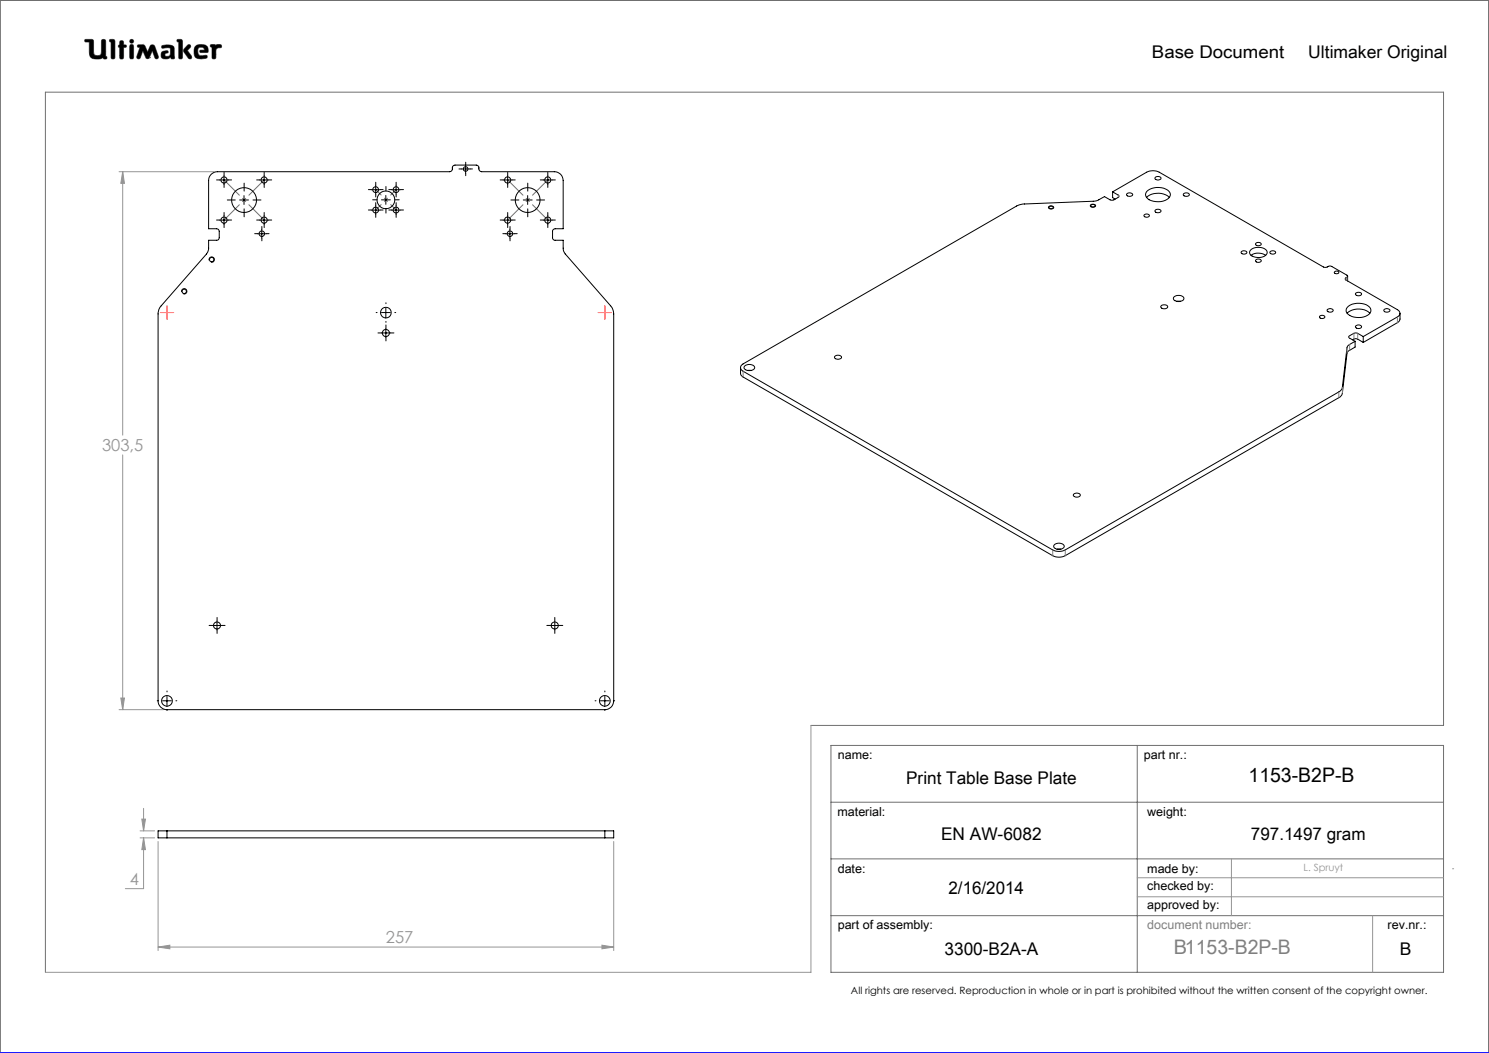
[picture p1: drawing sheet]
<svg xmlns="http://www.w3.org/2000/svg" width="420mm" height="297mm" viewBox="0 0 420 297" stroke-linecap="round" stroke-linejoin="round" font-family="sans-serif">
<g fill="none" stroke="#6f6f6f" stroke-width=".28">
<path d="M24 11.1h1.9l.4 .3 .2 3.9a1.51 1.51 0 0 0 2 0l.2-4a.77 .77 0 0 1 1 0l.1 4.6 .3 .1-.1 .6a.62 .62 0 0 1-.9-.4 3.2 3.2 0 0 1-3.6-.2l-.3-1.5v-2.7h-1.2l-.1-.3zM31 11.1l1.2 .1 .2 .4v4.5l-.3 .5-.7-.2-.1-4.6-.4-.1zM33.8 12.7l-.4 .3 .4 .4M33.8 12.7v-1.1l.7-.1 .3 .1 .1 1.1h.6l.2 .3-.2 .3-.6 .1v2.7l-.4 .5-.7-.1v-3.1M33.8 12.7h.1M33.8 13.4h.1M33.8 15.7h.1M36.7 11.3l.4-.2 .4 .2 .2 .3-.2 .4-.4 .2-.4-.2-.1-.4zM36.8 12.6h.7l.2 .5v3l-.2 .5h-.7l-.2-.5v-3zM38.9 12.7l1.8 .1 .9 1.9 .7-1.6a.73 .73 0 0 1 .7-.5 .73 .73 0 0 1 .7 .5l1 2.8-.3 .6-.4 .1-.3-.3-.7-2-1 2.1-.4 .2-.4-.2-.9-2.1-.7 2-.6 .3-.4-.2v-.5l.9-2.5-.7-.2zM42.1 16.3h.1M45.6 12.9a3.7 3.7 0 0 1 3.4 .3l.2 2.8a.57 .57 0 0 1-.5 .6 .57 .57 0 0 1-.6-.5l-.1 .1a1.87 1.87 0 0 1-2.4 .1 1.32 1.32 0 0 1 .4-1.8l1.3-.1 .1 .5-.6 .1a.5 .5 0 0 0-.1 .8l1.2-.1 .2-.6-.1-1.5-.6-.2-1.7 .2z"/>
<path d="M50 11.1l1.3 .1 .2 .4v4.5l-.3 .5-.8-.2v-4.6l-.4-.1zM52.9 12.8l.4-.2 .4 .1 .1 .4-1 1.1 1.2 1.6 .1 .5-.2 .3-.8-.2-1.3-1.8 .1-.8zM56.6 14.8l-.3-.2 .1-.4 1.3-.1-.2-.5a1.08 1.08 0 0 0-1.7 .5l.2 1.3 .8 .4M56.6 14.8h.1M56.6 14.8l2.1-.2a1.64 1.64 0 0 0-1.5-2 1.74 1.74 0 0 0-2.4 1.4 2.01 2.01 0 0 0 .9 2.5l1.1 .1 1.6-.3-.1-.7-1.5 .2M56.8 15.8h.1M59.4 12.6h1.2l.3 .3a1.21 1.21 0 0 1 1.5-.2v.7l-.9 .1-.6 .4-.1 2.5-.7 .2-.3-.5v-2.8l-.5-.2zM228.7 204.6h178.5v-178.6h-394.4v248.2M234.4 210.3h172.8v63.9h-172.8zM320.8 210.3v63.9M234.4 226.3h172.8M234.4 242.2h172.8"/>
<path d="M234.4 258.3h172.8"/>
</g>
<path d="M0 297v-297h420v297" fill="none" stroke="#6f6f6f" stroke-width=".5"/>
<g fill="none" stroke="#959595" stroke-width=".28">
<path d="M33.6 48.4h26.8M34.6 48.4l.5 3.3h-1zM34.6 48.4v74.3M34.6 128.3v71.9M34.1 196.9h1l-.5 3.3zM33.6 200.2h12.5M228.7 204.6v69.6h-215.9M39.5 234.3h4.1M39.5 236.3h4.1M40 231h1l-.5 3.3zM40.5 236.3v14.3h-5.2M40.5 228v6.3"/>
<path d="M40.5 236.3l.5 3.3h-1zM44.6 237.3v30.8M173.1 237.3v30.8M320.8 247.6h86.4M320.8 252.9h86.4M347.3 242.2v16.1M387.2 258.3v15.9M409.7 245h.3M44.6 267.1h128.5M44.6 267.1l3.3-.5v1zM169.8 266.6l3.3 .5-3.3 .5z"/>
</g>
<path d="M0 297h420" fill="none" stroke="#00f" stroke-width=".5"/>
<path d="M45.7 12.9l-.1 .5 .2 .2 1.6-.2 .6 .2v1.9l-.4 .4h-.6a.53 .53 0 0 1-.4-.7 .53 .53 0 0 1 .7-.3l.1-.5-.4-.1a1.19 1.19 0 0 0-1.6 .9 1.19 1.19 0 0 0 1.2 1.4l1.1-.2a.28 .28 0 0 1 .4-.3 .28 .28 0 0 1 .2 .4l.1 .1a.59 .59 0 0 0 .8-.1 .59 .59 0 0 0-.1-.8v-2a1.27 1.27 0 0 0-1.6-1zM50 11.1v.6l.4 .1v4.6l.3 .2h.5l.3-.3v-4.8l-.4-.4zM53 12.7l-1.2 1.3v.5l1.4 2 .6 .1 .2-.2v-.6l-1.2-1.6 1-.9v-.4l-.4-.3zM55.2 12.9a2.53 2.53 0 0 0 .3 3.5l1.3 .2 1.4-.2 .3-.2-.3-.6-1.5 .2-.7-.4-.2-1.4 .3-.6h1.1l.5 .7-1.2 .1-.1 .5 1.7 .1a.51 .51 0 0 0 .6-.1 .51 .51 0 0 0 0-.6 1.62 1.62 0 0 0-2-1.5zM59.4 12.6l-.1 .6 .5 .1v3l.2 .3h.6l.3-.4v-2.3l.6-.4 .9-.1 .1-.5-.3-.3h-1l-.3 .3-.4-.3zM36.7 12.7l-.1 3.7 .2 .2h.7l.2-.3v-3.4l-.2-.3zM36.6 11.6a.56 .56 0 0 0 1.1 0 .56 .56 0 0 0-1.1 0zM33.8 11.6v1.1l-.4 .2v.4l.4 .1v2.9l.2 .3h.5l.4-.4v-2.8l.7-.1 .1-.4-.3-.2h-.5l-.2-1.2zM31 11.1l-.1 .6 .4 .1v4.5l.3 .3h.5l.3-.5v-4.7l-.4-.3zM38.8 12.7v.5l.7 .2-.9 2.5 .1 .6 .5 .1 .3-.2 .8-2.1 .9 2.1 .3 .2 .6-.2 .9-2.1 .7 2.1 .6 .2 .4-.2v-.5l-1.3-3.2h-.7l-.3 .2-.8 1.8-.9-1.9zM24 11.2v.6h1.2v2.7a1.8 1.8 0 0 0 2.4 2.1l.9-.1 .6-.3 .3 .4 .8-.2-.1-.4-.3-.1-.1-4.6-.3-.2-.7 .2-.2 3.9-.3 .4-.9 .1-.6-.1-.3-.5-.1-3.8-.4-.2z" fill-rule="evenodd" fill="#000"/>
<g fill="none" stroke="#000" stroke-width=".28">
<path d="M61.9 50.8h2.6M63.2 49.5v2.5M67.6 56.4h2.5M68.8 55.2v2.5M73.2 50.8h2.5M74.5 49.5v2.5M104.7 53.5h2.5M104.7 59.3h2.5M106 52.2v2.5M106 58v2.5M107.6 56.4h2.5M108.8 55.1v2.5"/>
<path d="M110.5 53.5h2.5M110.5 59.3h2.5M111.7 52.2v2.5M111.7 58v2.5M130.1 47.7h2.5M131.3 46.4v2.5M141.9 50.8h2.5M143.2 49.5v2.5M147.6 56.4h2.5M148.8 55.2v2.5M153.2 50.8h2.6M154.5 49.5v2.5"/>
<path d="M295.8 58.3a.81 .81 0 0 1 .8-.2 .81 .81 0 0 1 .6 .6 .81 .81 0 0 1-.8 .2 .81 .81 0 0 1-.6-.6zM307.6 57.9a.81 .81 0 0 1 .8-.3 .81 .81 0 0 1 .6 .6 .78 .78 0 0 1-.8 .3 .78 .78 0 0 1-.6-.6zM59 73.4a.75 .75 0 0 1 .6-.9 .75 .75 0 0 1 .9 .8 .75 .75 0 0 1-1 .6M61.9 62.1h2.6M63.2 60.8v2.5M72.6 65.9h2.5M73.2 62.1h2.5M73.8 64.7v2.5M74.5 60.8v2.5M141.9 62.1h2.5M142.6 65.9h2.5M143.2 60.8v2.5"/>
<path d="M143.8 64.7v2.5M153.2 62.1h2.6M154.5 60.8v2.5M51.2 82.4a.76 .76 0 0 1 .7-1 .76 .76 0 0 1 .8 .8 .76 .76 0 0 1-.9 .7M107.6 88.2h2.5M107.6 93.9h2.5M108.8 86.9v2.5M108.8 92.7v2.5M60 176.4h2.5M61.2 175.2v2.5M155.2 176.4h2.5M156.5 175.2v2.5"/>
<path d="M45.9 197.7h2.4M47.1 196.4v2.5M169.3 197.7h2.5M170.6 196.4v2.5"/>
</g>
<path d="M74.5 50.7l-11.3 11.4M143.2 50.7l11.3 11.4M154.5 50.7l-11.3 11.4M74.5 62.1l-11.3-11.4" fill="none" stroke="#6f6f6f" stroke-width=".28" stroke-dasharray="15.2 1.3 1.3 1.3" stroke-dashoffset="9.1"/>
<path d="M106 53.5l5.7 5.7M111.7 53.5l-5.7 5.7" fill="none" stroke="#6f6f6f" stroke-width=".28" stroke-dasharray="15.2 1.3 1.3 1.3" stroke-dashoffset="13.1"/>
<g fill="none" stroke="#000" stroke-width=".28" stroke-dasharray="15.2 1.3 1.3 1.3">
<path d="M62 50.7h-.9M63.2 49.5v-.9M63.2 52v.9M64.5 50.7h.8M66.4 56.4h-2.3M68.9 53.9v-2.2M68.9 58.9v2.3M71.4 56.4h2.2M73.3 50.7h-.9M74.5 49.5v-.9M74.5 52v.9M75.8 50.7h.8"/>
<path d="M104.7 53.5h-.8M104.7 59.2h-.8M106 52.2v-.8M106 54.7v.9M106 58v-.8M106.4 56.4h-1.3M107.2 53.5h.9M107.2 59.2h.9M108.9 53.9v-1.3M108.9 58.9v1.2M110.5 53.5h-.8M110.5 59.2h-.8"/>
<path d="M111.4 56.4h1.2M111.7 52.2v-.8M111.7 54.7v.9M111.7 58v-.8M113 53.5h.8M113 59.2h.8M130.1 47.7h-.6M131.4 46.4v-.6M131.4 48.9v.7M132.6 47.7h.7M142 50.7h-.9M143.2 49.5v-.9"/>
<path d="M143.2 52v.9M144.5 50.7h.8M146.4 56.4h-2.3M148.9 53.9v-2.2M148.9 58.9v2.3M151.4 56.4h2.2M153.3 50.7h-.9M154.5 49.5v-.9M154.5 52v.9M155.8 50.7h.8M62 62.1h-.9M63.2 60.8v-.9"/>
<path d="M63.2 63.3v.9M64.5 62.1h.8M72.6 65.9h-.8M73.3 62.1h-.9M73.9 64.7v-.8M73.9 67.2v.7M74.5 60.8v-.9M74.5 63.3v.9M75.1 65.9h.8M75.8 62.1h.8M106 60.5v.8M111.7 60.5v.8"/>
<path d="M142 62.1h-.9M142.6 65.9h-.8M143.2 60.8v-.9M143.2 63.3v.9M143.9 64.7v-.8M143.9 67.2v.7M144.5 62.1h.8M145.1 65.9h.8M153.3 62.1h-.9M154.5 60.8v-.9M154.5 63.3v.9M155.8 62.1h.8"/>
<path d="M106.4 88.2h-.3M107.6 93.9h-1M108.9 85.7v-.3M108.9 90.7v.2M108.9 92.7v-1M108.9 95.2v1M110.1 93.9h1M111.4 88.2h.2M60 176.4h-1M61.2 175.2v-1M61.2 177.7v1M62.5 176.4h1"/>
<path d="M155.2 176.4h-1M156.5 175.2v-1M156.5 177.7v1M157.7 176.4h1M44.6 197.7h-.3M47.1 195.2v-.3M49.6 197.7h.3M168.1 197.7h-.3M170.6 195.2v-.3M173.1 197.7h.3M47.1 200.2v.2M170.6 200.2v.2"/>
</g>
<path d="M45.9 88.2h-.7M47.1 86.9v-.6M47.1 89.4v.7M48.4 88.2h.6M169.4 88.2h-.7M170.6 86.9v-.6M170.6 89.4v.7M171.9 88.2h.6" fill="none" stroke="#f00" stroke-width=".28" stroke-dasharray="15.2 1.3 1.3 1.3"/>
<path d="M45.9 88.2h2.4M47.1 86.9v2.5M169.3 88.2h2.5M170.6 86.9v2.5" fill="none" stroke="#f00" stroke-width=".28"/>
<g fill="#959595">
<path d="M40 231h1l-.5 3.3zM40.5 236.3l.5 3.3h-1zM44.6 267.1l3.3-.5v1zM169.8 266.6l3.3 .5-3.3 .5z"/>
<path d="M34.6 48.4l.5 3.3h-1zM34.1 196.9h1l-.5 3.3z"/>
</g>
<g fill="none" stroke="#000" stroke-width=".28">
<path d="M59.6 49.1l.8-.5 .9-.2h65.6a1.05 1.05 0 0 0 .7-1.4l.7-.4h6a.94 .94 0 0 1 .8 1.2l.3 .5 .5 .1h20.5a2.47 2.47 0 0 1 2.5 2.5v13.6h-2.3a.72 .72 0 0 0-.7 .8v1.7a.72 .72 0 0 0 .7 .8h2.3v2.4l.4 1.3 12.9 14.8a3.7 3.7 0 0 1 .9 2.2v109.2a2.47 2.47 0 0 1-2.5 2.5h-123.5a2.47 2.47 0 0 1-2.5-2.5v-109.2a3.2 3.2 0 0 1 .9-2.2l12.7-14.7 .6-1.2v-2.6h2.3a.72 .72 0 0 0 .7-.8v-1.7a.72 .72 0 0 0-.7-.8h-2.3v-13.6a2.33 2.33 0 0 1 .8-1.8zM295.9 58.4a.61 .61 0 0 1 .7-.3 .61 .61 0 0 1 .4 .6 .63 .63 0 0 1-.6 .2 .63 .63 0 0 1-.5-.5zM307.7 57.9a.63 .63 0 0 1 .7-.3 .63 .63 0 0 1 .5 .6 .66 .66 0 0 1-.7 .2 .66 .66 0 0 1-.5-.5zM313.8 54.1l1.6 .9a.34 .34 0 0 1 .2 .3 .34 .34 0 0 1-.2 .4l-1.6 .8-.7-.1-1.6-.9-1.7 .9-1.2 .4-19.9 .7-1.7 .5-77.4 44.7a1.09 1.09 0 0 0-.7 1 1.09 1.09 0 0 0 .7 1l87.3 50.4a3.9 3.9 0 0 0 3.6 0l77.5-44.8 .6-1 1.4-11.5 .5-.5 1.7-1M313.8 54.1l9.6-5.5a4 4 0 0 1 3.6 0l46.3 26.7 .7 .1 1-.4 .5 .1 4.4 2.5a.32 .32 0 0 1 .2 .3 .32 .32 0 0 1-.2 .3l-.2 .1a.34 .34 0 0 0-.3 .4 .34 .34 0 0 0 .3 .3l14.5 8.3a1.08 1.08 0 0 1 .7 1.1 1.08 1.08 0 0 1-.7 1l-9.7 5.5M313.8 54.1v1.6l.7 .5M317.8 54.7a.9 .9 0 0 1 1-.3 .9 .9 0 0 1 .6 .7l-1.1 .2-.5-.2zM323.4 54a4.8 4.8 0 0 1 6.6 .3 1.69 1.69 0 0 1-1.3 2.2 5 5 0 0 1-5.3-.9 1.26 1.26 0 0 1 0-1.6zM323.4 55.7a4.9 4.9 0 0 1 6.4 0M325.8 59.3a.91 .91 0 0 1 1-.3 .91 .91 0 0 1 .6 .7 .9 .9 0 0 1-.9 .4 .9 .9 0 0 1-.7-.8zM325.8 50.1a.9 .9 0 0 1 1-.4 .9 .9 0 0 1 .6 .8l-.8 .3-.3-.1-.5-.2zM333.8 54.7a.89 .89 0 0 1 .9-.4 .89 .89 0 0 1 .7 .8l-.4 .2h-.7l-.5-.2z"/>
<path d="M322.7 60.6a.8 .8 0 0 1 .9-.3 .8 .8 0 0 1 .6 .7 .8 .8 0 0 1-.9 .3 .8 .8 0 0 1-.6-.7zM350.1 71a.85 .85 0 0 1 .9-.3 .85 .85 0 0 1 .6 .7 .84 .84 0 0 1-.8 .3 .84 .84 0 0 1-.7-.7zM352.9 72a3.5 3.5 0 0 1 4.1 0M353 70.3a3.5 3.5 0 0 1 4.3 .5 1.39 1.39 0 0 1-1.3 1.7 2.84 2.84 0 0 1-3.5-1.2zM354.2 68.7a.83 .83 0 0 1 .9-.4 .83 .83 0 0 1 .6 .7 .84 .84 0 0 1-.9 .4 .84 .84 0 0 1-.6-.7zM354.2 73.4a.83 .83 0 0 1 .9-.4 .83 .83 0 0 1 .6 .7 .84 .84 0 0 1-.9 .4 .84 .84 0 0 1-.6-.7zM358.2 71a.84 .84 0 0 1 .9-.3 .84 .84 0 0 1 .7 .7 .85 .85 0 0 1-.9 .3 .85 .85 0 0 1-.7-.7zM376.4 76.7a.66 .66 0 0 1 .7-.3 .66 .66 0 0 1 .5 .6 .66 .66 0 0 1-.7 .2 .66 .66 0 0 1-.5-.5zM380.1 77.9v1.3M327.7 86.1l.7-.1a.69 .69 0 0 1 .9 .7l-.5 .4h-.8l-.6-.6zM331.1 83.8a1.97 1.97 0 0 1 2.8 .2 1.4 1.4 0 0 1-2.1 .9 .76 .76 0 0 1-.7-1.1zM331.9 85h1.1"/>
<path d="M372.2 89.2a.8 .8 0 0 1 .9-.3 .8 .8 0 0 1 .6 .7 .8 .8 0 0 1-.9 .3 .8 .8 0 0 1-.6-.7zM374.4 87.3l.8-.3 .8 .3a.82 .82 0 0 1-.8 .7 .82 .82 0 0 1-.8-.7zM380 88.4a4.8 4.8 0 0 1 6.4 0M380 86.7a4.8 4.8 0 0 1 6.6 .3 1.91 1.91 0 0 1-1.9 2.4 4.4 4.4 0 0 1-5-1.5l.1-.8zM381.5 95.8l1.1-.3 1.9 1.1M382.2 96.3v1.6l-1.7 1-.5 .7-1.4 11.3-.6 1-77.5 44.8a3.9 3.9 0 0 1-3.6 0l-87.3-50.4-.7-.7v-1.9M382.4 82.7l.8-.3 .8 .3a.82 .82 0 0 1-.8 .7 .82 .82 0 0 1-.8-.7zM382.4 92a.89 .89 0 0 1 .9-.4 .89 .89 0 0 1 .7 .8 .9 .9 0 0 1-.9 .3 .9 .9 0 0 1-.7-.7zM384.5 94.9l-1.9-1-.7 .1-1.3 .7a.34 .34 0 0 0-.2 .3 .34 .34 0 0 0 .2 .4l1.6 .9M384.5 94.9v1.7M390.4 87.3l.8-.3 .8 .3a.82 .82 0 0 1-.8 .7 .82 .82 0 0 1-.8-.7zM394.9 88.4v1.6l-.4 .8-10 5.8"/>
<path d="M210 103.3a1.94 1.94 0 0 1 2.9 .2 1.69 1.69 0 0 1-2.9 .6l-.1-.3zM210.8 104.5h1.1M235.4 100.5l.6-.3h.7l.7 .5a1.14 1.14 0 0 1-2 0zM302.8 139.4l.9-.3a.73 .73 0 0 1 1 .8l-.6 .3h-.7l-.6-.3zM297.4 153.7a1.9 1.9 0 0 1 2.8 .2 1.67 1.67 0 0 1-2.8 .6l-.2-.3zM298.2 154.9h1M47.1 234.3h-2.5v2h2.5M47.1 236.3h123.5M47.1 234.3v2M47.1 234.3h123.5M170.6 234.3h2.5v2h-2.5M170.6 234.3v2"/>
<circle cx="63.2" cy="50.8" r=".87"/>
<circle cx="68.9" cy="56.4" r="3.5"/>
<circle cx="74.5" cy="50.8" r=".88"/>
<circle cx="106" cy="53.5" r=".82"/>
<circle cx="106" cy="59.3" r=".82"/>
<circle cx="108.9" cy="56.4" r="2.5"/>
<circle cx="111.7" cy="53.5" r=".82"/>
<circle cx="111.7" cy="59.3" r=".82"/>
<circle cx="131.3" cy="47.7" r=".66"/>
<circle cx="143.2" cy="50.8" r=".87"/>
<circle cx="148.8" cy="56.4" r="3.5"/>
<circle cx="154.5" cy="50.8" r=".87"/>
<circle cx="59.7" cy="73.2" r=".62"/>
<circle cx="63.2" cy="62.1" r=".88"/>
<circle cx="73.9" cy="65.9" r=".78"/>
<circle cx="74.5" cy="62.1" r=".89"/>
<circle cx="143.2" cy="62.1" r=".88"/>
<circle cx="143.8" cy="65.9" r=".78"/>
<circle cx="154.5" cy="62.1" r=".88"/>
<circle cx="51.9" cy="82.2" r=".62"/>
<circle cx="108.8" cy="93.9" r="1.01"/>
<circle cx="108.8" cy="88.2" r="1.51"/>
<circle cx="61.2" cy="176.4" r=".99"/>
<circle cx="156.5" cy="176.4" r="1"/>
<circle cx="47.1" cy="197.7" r="1.52"/>
<circle cx="170.6" cy="197.7" r="1.52"/>
</g>
<g fill="none" stroke="#808080" stroke-width=".28" stroke-dasharray="6.3 1.3 1.3 1.3 1.3 1.3">
<path d="M315.4 55.6v-.6M379.7 78.3v.7M379.9 79.1v-.9M380 98.1v1.6M380.7 95.3v-.6M380.7 98.8v-1.7M381.9 95.6v-1.6M383 95.6v-1.6M394.2 89.4v1.6M209.6 104.7v1.6M377.6 110.5v1.7M378.7 110.9v-1.6"/>
<path d="M296.9 155.1v1.6M300.5 156.7v-1.6"/>
</g>
<text font-size="5.6" x="352.2" y="220.5">1153-B2P-B</text>
<text font-size="5.6" fill="#808080" x="331.1" y="269.2">B1153-B2P-B</text>
<g font-size="4.9">
<text x="324.9" y="16.4">Base Document</text>
<text x="369" y="16.4">Ultimaker Original</text>
<text x="255.6" y="221">Print Table Base Plate</text>
<text x="265.5" y="236.8">EN AW-6082</text>
<text x="352.8" y="236.8">797.1497 gram</text>
<text x="267.6" y="252.3">2/16/2014</text>
<text x="266.4" y="269.4">3300-B2A-A</text>
<text x="394.9" y="269.2">B</text>
</g>
<g font-size="4.7" fill="#959595">
<text x="28.8" y="127.3">303,5</text>
<text x="36.7" y="249.6">4</text>
<text x="108.9" y="266.1">257</text>
</g>
<g font-size="3.5">
<text x="236.3" y="214.2">name:</text>
<text x="322.6" y="214.1">part nr.:</text>
<text x="236.2" y="230">material:</text>
<text x="323.6" y="230">weight:</text>
<text x="236.3" y="246.1">date:</text>
<text x="323.6" y="246.1">made by:</text>
<text x="323.6" y="251.1">checked by:</text>
<text x="323.6" y="256.4">approved by:</text>
<text x="236.3" y="262.1">part of assembly:</text>
<text x="391.4" y="262">rev.nr.:</text>
</g>
<text font-size="3.5" fill="#808080" x="323.6" y="261.9">document number:</text>
<text font-size="2.8" fill="#959595" x="367.7" y="245.6">L. Spruyt</text>
<text font-size="2.8" x="240" y="280.4">All rights are reserved. Reproduction in whole or in part is prohibited without the written consent of the copyright owner.</text>
</svg>
